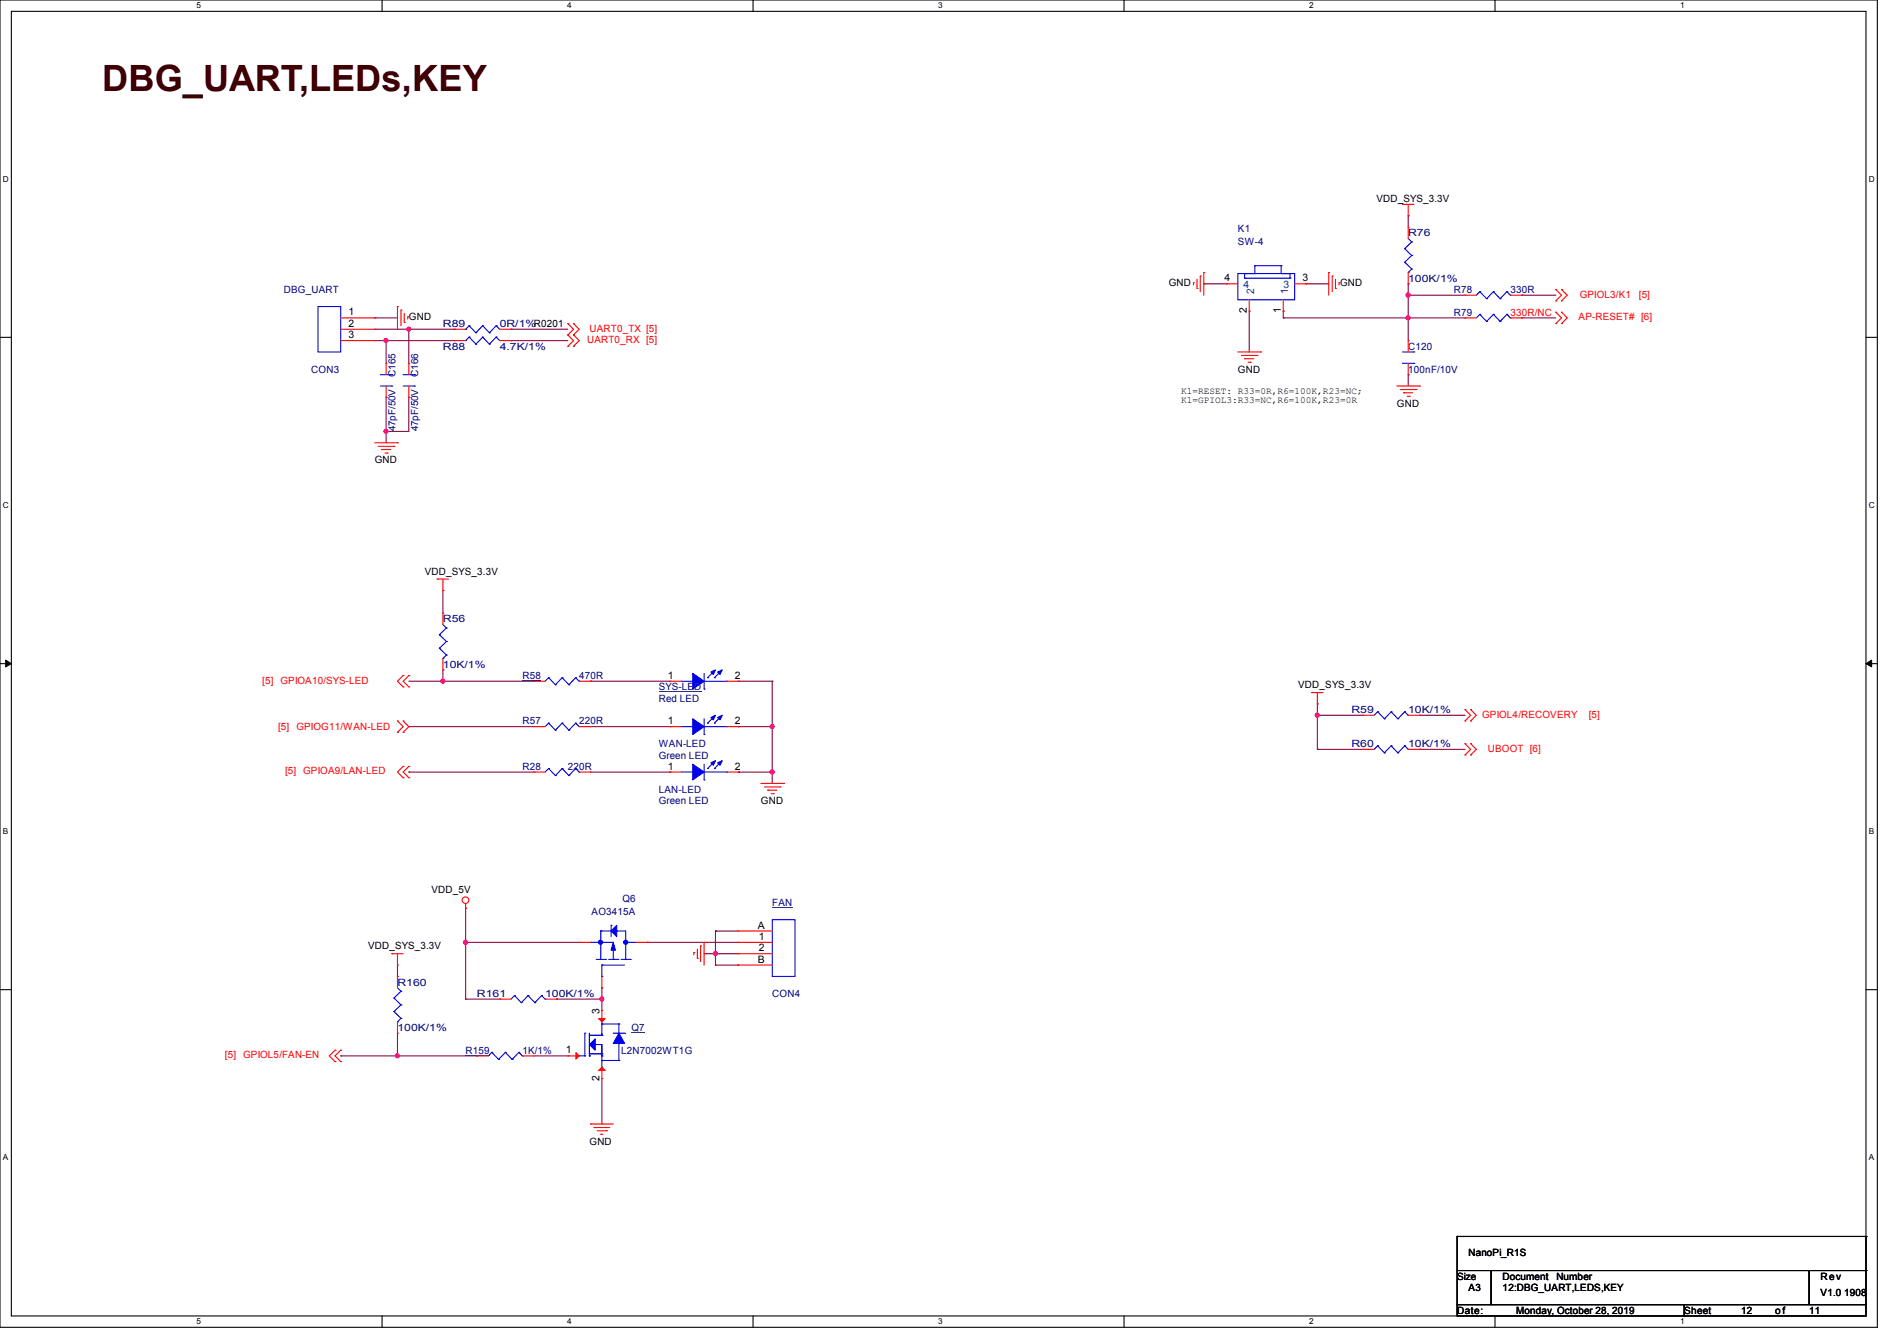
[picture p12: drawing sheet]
<svg xmlns="http://www.w3.org/2000/svg" width="297mm" height="210mm" viewBox="0 0 297 210" stroke-linecap="round" stroke-linejoin="round" font-family="sans-serif">
<path d="M0 0h293.9v207.9h-293.9zM1.8 1.8h290.3v204.3h-290.3z" fill="none" stroke="#000" stroke-width=".17"/>
<g fill="#fff">
<path d="M30.8 .2h.7v1.4h-.7z"/>
<path d="M30.8 206.2h.7v1.4h-.7z"/>
</g>
<path d="M59.8 0v1.8M59.8 206.1v1.8" fill="none" stroke="#000" stroke-width=".17"/>
<g fill="#fff">
<path d="M88.8 .2h.7v1.4h-.7z"/>
<path d="M88.8 206.2h.7v1.4h-.7z"/>
</g>
<path d="M117.9 0v1.8M117.9 206.1v1.8" fill="none" stroke="#000" stroke-width=".17"/>
<g fill="#fff">
<path d="M146.9 .2h.7v1.4h-.7z"/>
<path d="M146.9 206.2h.7v1.4h-.7z"/>
</g>
<path d="M176 0v1.8M176 206.1v1.8" fill="none" stroke="#000" stroke-width=".17"/>
<g fill="#fff">
<path d="M205 .2h.7v1.4h-.7z"/>
<path d="M205 206.2h.7v1.4h-.7z"/>
</g>
<path d="M234.1 0v1.8M234.1 206.1v1.8" fill="none" stroke="#000" stroke-width=".17"/>
<g fill="#fff">
<path d="M263.1 .2h.6v1.4h-.6z"/>
<path d="M263.1 206.2h.6v1.4h-.6z"/>
<path d="M.5 27.3h.9v1.4h-.9z"/>
<path d="M292.6 27.3h.9v1.4h-.9z"/>
<path d="M.5 78.4h.9v1.4h-.9z"/>
<path d="M292.6 78.4h.9v1.4h-.9z"/>
</g>
<path d="M0 52.8h1.8M292.1 52.8h1.8" fill="none" stroke="#000" stroke-width=".17"/>
<g fill="#fff">
<path d="M.5 129.5h.8v1.4h-.8z"/>
<path d="M292.6 129.5h.8v1.4h-.8z"/>
</g>
<path d="M0 103.9h1.8M292.1 103.9h1.8" fill="none" stroke="#000" stroke-width=".17"/>
<path d="M.9 103.4l.9 .5-.9 .5zM292.1 103.9l.9-.5v1z" fill="#000" stroke="#000" stroke-width=".16"/>
<g fill="#fff">
<path d="M.5 180.5h.8v1.4h-.8z"/>
<path d="M292.6 180.5h.8v1.4h-.8z"/>
</g>
<g fill="none" stroke="#000" stroke-width=".17">
<path d="M0 155h1.8M292.1 155h1.8M228.1 199h5.4v5.3h-5.4zM228.1 193.6h.1M228.1 193.6v5.4M228.1 193.6h64M233.5 199h49.8v5.3h-49.8zM283.3 199h8.8v5.3h-8.8zM292.1 193.6h.1M292.1 199h.1M292.1 193.6v5.4M228.1 204.3h35.6v1.8h-35.6z"/>
<path d="M263.7 204.3h28.4v1.8h-28.4z"/>
</g>
<g fill="none" stroke="#800040" stroke-width=".17">
<path d="M220.5 33.8h.1M220.5 33.8v1.8M58.7 49.8h.1M58.7 49.8h3.5M58.7 53.3h12.4M58.7 51.6h12.4M60.5 53.3h.1M60.5 53.3v3.6M64 51.6h.1M64 51.6v5.3M71.1 53.3h.1M71.1 51.6h.1"/>
<path d="M80 53.3h.1M80 51.6h.1M80 53.3h8.9M80 51.6h8.9M188.5 44.4h.1M188.5 44.4h3.5M195.6 48.7h.1M195.6 48.7v6.4M200.9 49.8h.1M200.9 48.7h.1M200.9 49.8h28.5M200.9 48.7v1.1"/>
<path d="M204.5 44.4h.1M204.5 44.4h3.5M220.5 46.2h.1M220.5 49.8h.1M220.5 44.4h.1M220.5 58.7h.1M220.5 44.4v8.9M220.5 58.7v1.8M220.5 46.2h8.9M238.3 46.2h.1M238.3 49.8h.1M238.3 49.8h5.3"/>
<path d="M238.3 46.2h5.3M60.5 62.2h.1M60.5 67.6h.1M60.5 62.2v7.1M64 62.2h.1M64 62.2v5.4h-3.5M69.3 92.5h.1M69.3 92.5v3.5M64 113.8h.1M64 106.7h19.6M64 113.8h19.6M69.3 104.9h.1"/>
<path d="M69.3 106.7h.1M69.3 104.9v1.8M83.6 106.7h.1M92.5 106.7h.1M92.5 106.7h12.4M92.5 113.8h12.4M104.9 113.8h.1M115.6 106.7h.1M115.6 113.8h.1M115.6 106.7h5.3M115.6 113.8h5.3M120.9 113.8h.1"/>
<path d="M120.9 106.7h.1M120.9 106.7v16M206.2 112h.1M206.2 110.2h.1M206.2 117.3h.1M206.2 112h7.2M206.2 117.3h7.2M206.2 110.2v7.1M222.2 112h.1M222.2 117.3h.1M222.2 112h7.2M222.2 117.3h7.2"/>
<path d="M64 120.9h.1M64 120.9h19.6M92.5 120.9h12.4M104.9 120.9h.1M115.6 120.9h.1M115.6 120.9h5.3M120.9 120.9h.1M62.2 152.9h.1M62.2 151.1v1.8M72.9 147.6h.1M72.9 142.2h.1M72.9 156.5h.1"/>
<path d="M72.9 147.6h17.8M72.9 142.2v14.3M72.9 156.5h5.3M87.1 156.5h.1M87.1 156.5h7.1M94.2 154.7h.1M94.2 156.5h.1M94.2 154.7v3.5M101.3 147.6h.1M101.3 147.6h14.3M110.2 149.4h.1M110.2 149.4h5.4"/>
<path d="M112 145.8h.1M112 149.4h.1M112 151.1h.1M112 145.8h3.6M112 145.8v5.3M112 151.1h3.6M53.3 165.4h.1M53.3 165.4h21.4M62.2 165.4h.1M62.2 161.8v3.6M74.7 165.4h.1M83.6 165.4h5.3"/>
<path d="M88.9 165.4h.1M94.2 176h.1M94.2 168.9v7.1"/>
</g>
<g fill="#f0f" stroke="#f0f" stroke-width=".17">
<circle cx="220.5" cy="49.8" r=".32"/>
<circle cx="220.5" cy="46.2" r=".32"/>
<circle cx="60.4" cy="67.5" r=".32"/>
<circle cx="69.3" cy="106.7" r=".32"/>
<circle cx="120.9" cy="120.9" r=".32"/>
<circle cx="120.9" cy="113.8" r=".32"/>
<circle cx="206.2" cy="112" r=".32"/>
<circle cx="72.9" cy="147.6" r=".32"/>
<circle cx="62.2" cy="165.3" r=".32"/>
<circle cx="94.2" cy="156.4" r=".32"/>
<circle cx="112" cy="149.3" r=".32"/>
<circle cx="60.4" cy="53.3" r=".32"/>
<circle cx="64" cy="51.5" r=".32"/>
</g>
<g fill="none" stroke="#f00" stroke-width=".17">
<path d="M219.6 32h.1M219.6 32h1.8M220.5 33.8h.1M220.5 35.6h.1M220.5 32v1.8M220.5 35.6v1.7M53.3 49.8h5.4M53.3 51.6h5.4M53.3 53.3h5.4M58.7 49.8h.1M58.7 51.6h.1M58.7 53.3h.1"/>
<path d="M60.5 56.9h.1M60.5 56.9v1.8M62.2 48h.1M62.2 48v3.6M62.8 48.6h.1M62.8 48.6v2.4M63.3 50.5h.1M63.3 49.1v1.4M63.8 49.6h.1M63.8 49.6v.4M64 56.9h.1M64 56.9v1.8"/>
<path d="M71.1 53.3h.1M71.1 51.6h.1M71.1 51.6h1.8M71.1 53.3h1.8M78.2 51.6h1.8M78.2 53.3h1.8M80 53.3h.1M80 51.6h.1M88.9 54.2h.1M88.9 52.5h.1M88.9 50.7h.1M88.9 52.5l.9 .8-.9 .9"/>
<path d="M88.9 50.7l.9 .9-.9 .9M89.8 54.2h.1M89.8 52.5h.1M89.8 50.7h.1M89.8 52.5l.9 .8-.9 .9M89.8 50.7l.9 .9-.9 .9M186.9 44.3h.1M186.9 44.3v.3M187.4 45.2h.1M187.4 43.7v1.5M187.9 43.2h.1M187.9 43.2v2.5"/>
<path d="M188.5 42.7h.1M188.5 42.7v3.5M192 44.4h.1M192 44.4h1.8M193.8 55.1h3.6M194.4 55.7h2.4M194.9 56.2h.1M194.9 56.2h1.4M195.4 56.7h.3M195.6 48.7h.1M195.6 46.9v1.8M195.7 56.7h.1"/>
<path d="M196.8 55.7h.1M197.4 55.1h.1M200.9 48.7h.1M200.9 46.9v1.8M202.7 44.4h1.8M204.5 44.4h.1M208 42.7h.1M208 42.7v3.5M208.6 43.2h.1M208.6 43.2v2.5M209.1 45.2h.1M209.1 43.7v1.5"/>
<path d="M209.6 44.3h.1M209.6 44.3v.3M220.5 44.4h.1M220.5 58.7h.1M220.5 53.3h.1M220.5 42.7v1.7M220.5 53.3v1.8M220.5 56.9v1.8M229.4 49.8h.1M229.4 46.2h.1M229.4 49.8h1.7M229.4 46.2h1.7"/>
<path d="M236.5 49.8h1.8M236.5 46.2h1.8M238.3 49.8h.1M238.3 46.2h.1M243.6 45.3h.1M243.6 47.1h.1M243.6 50.7h.1M243.6 48.9h.1M243.6 45.3l.9 .9-.9 .9M243.6 48.9l.9 .9-.9 .9M244.5 45.3h.1M244.5 47.1h.1"/>
<path d="M244.5 50.7h.1M244.5 48.9h.1M244.5 45.3l.9 .9-.9 .9M244.5 48.9l.9 .9-.9 .9M58.7 69.3h3.5M59.2 69.9h2.5M59.7 70.4h.1M59.7 70.4h1.5M60.3 71h.3M60.5 62.2h.1M60.5 60.5v1.7M60.6 71h.1"/>
<path d="M61.7 69.9h.1M62.2 69.3h.1M64 62.2h.1M64 60.5v1.7M218.7 60.5h3.5M219.2 61h2.5M219.8 61.5h.1M219.8 61.5h1.4M220.3 62.1h.3M220.6 62.1h.1M221.7 61h.1M222.2 60.5h.1"/>
<path d="M68.5 90.7h.1M68.5 90.7h1.7M69.3 92.5h.1M69.3 96h.1M69.3 90.7v1.8M69.3 96v1.8M62.2 114.7h.1M62.2 112.9h.1M62.2 112.9l.9 .9-.9 .9M63.1 112.9h.1M63.1 114.7h.1M63.1 107.6h.1"/>
<path d="M63.1 105.8h.1M63.1 112.9l.9 .9-.9 .9M63.1 105.8l-.9 .9 .9 .9M64 107.6h.1M64 105.8h.1M64 105.8l-.9 .9 .9 .9M69.3 104.9h.1M69.3 103.1v1.8M83.6 113.8h.1M83.6 106.7h.1M83.6 113.8h1.7M83.6 106.7h1.7"/>
<path d="M90.7 113.8h1.8M90.7 106.7h1.8M92.5 113.8h.1M92.5 106.7h.1M104.9 113.8h.1M104.9 106.7h.1M104.9 113.8h1.8M104.9 106.7h1.8M113.8 113.8h1.8M113.8 106.7h1.8M115.6 113.8h.1M115.6 106.7h.1"/>
<path d="M205.4 108.5h.1M205.4 108.5h1.7M206.2 110.2h.1M206.2 108.5v1.7M213.4 112h.1M213.4 117.3h.1M213.4 112h1.7M213.4 117.3h1.7M220.5 112h1.7M220.5 117.3h1.7M222.2 112h.1M222.2 117.3h.1"/>
<path d="M229.4 112.9h.1M229.4 111.1h.1M229.4 118.2h.1M229.4 116.5h.1M229.4 111.1l.9 .9-.9 .9M229.4 116.5l.9 .8-.9 .9M230.3 112.9h.1M230.3 111.1h.1M230.3 118.2h.1M230.3 116.5h.1M230.3 111.1l.8 .9-.8 .9M230.3 116.5l.8 .8-.8 .9"/>
<path d="M63.1 121.8h.1M63.1 120h.1M63.1 120l-.9 .9 .9 .9M64 121.8h.1M64 120h.1M64 120l-.9 .9 .9 .9M83.6 120.9h.1M83.6 120.9h1.7M90.7 120.9h1.8M92.5 120.9h.1M104.9 120.9h.1M104.9 120.9h1.8"/>
<path d="M113.8 120.9h1.8M115.6 120.9h.1M119.1 122.7h3.6M119.7 123.2h2.4M120.2 123.7h.1M120.2 123.7h1.4M120.7 124.3h.4M121.1 124.3h.1M122.1 123.2h.1M122.7 122.7h.1M61.3 149.4h.1M61.3 149.4h1.8"/>
<path d="M62.2 151.1h.1M62.2 152.9h.1M62.2 149.4v1.7M62.2 152.9v1.8M72.9 142.2h.1M72.9 141.5v.7M78.2 156.5h.1M78.2 156.5h1.8M85.3 156.5h1.8M87.1 156.5h.1M90.7 147.6h.1M90.7 147.6h1.8"/>
<path d="M94.2 158.2h.1M94.2 154.7h.1M94.2 152.9v1.8M94.2 158.2v1.8M99.6 147.6h1.7M101.3 147.6h.1M108.6 149.2h.1M108.6 149.2v.3M109.2 150.1h.1M109.2 148.6v1.5M109.7 148.1h.1M109.7 148.1v2.5"/>
<path d="M110.2 147.6h.1M110.2 147.6v3.5M115.6 145.8h.1M115.6 147.6h.1M115.6 149.4h.1M115.6 151.1h.1M115.6 149.4h5.3M115.6 147.6h5.3M115.6 145.8h5.3M115.6 151.1h5.3M52.5 166.2h.1M52.5 164.5h.1"/>
<path d="M52.5 164.5l-.9 .9 .9 .8M53.3 166.2h.1M53.3 164.5h.1M53.3 164.5l-.8 .9 .8 .8M62.2 161.8h.1M62.2 160v1.8M74.7 165.4h.1M74.7 165.4h1.8M81.8 165.4h1.8M83.6 165.4h.1M88.9 165.4h.1M88.9 165.4h1.8"/>
<path d="M92.5 176h.1M92.5 176h3.5M93 176.6h.1M93 176.6h2.5M93.5 177.1h1.5M94.1 177.6h.1M94.1 177.6h.3M94.2 168.9h.1M94.2 167.1v1.8M95 177.1h.1"/>
<circle cx="72.9" cy="141" r=".52"/>
</g>
<g fill="#00f" stroke="#00f" stroke-width=".17">
<path d="M92.3 163.6l.9-.9v1.8z"/>
<path d="M95.7 145.8l.9-.9v1.8z"/>
<path d="M96 147.6l.4 1.2h-.7z"/>
<path d="M96.9 161.8l.9 1.6h-1.8z" fill-rule="evenodd"/>
<path d="M108.5 119.7l1.7 1.2-1.7 1.2z" fill-rule="evenodd"/>
<path d="M112.4 119.5l.7-.4-.4 .7z" fill-rule="evenodd"/>
<path d="M111.3 119.5l.7-.4-.3 .7z" fill-rule="evenodd"/>
<path d="M108.5 112.6l1.7 1.2-1.7 1.2z" fill-rule="evenodd"/>
<path d="M112.4 112.4l.7-.4-.4 .7z" fill-rule="evenodd"/>
<path d="M111.3 112.4l.7-.4-.3 .7z" fill-rule="evenodd"/>
<path d="M108.5 105.5l1.7 1.2-1.7 1.2z" fill-rule="evenodd"/>
<path d="M112.4 105.2l.7-.3-.4 .7z" fill-rule="evenodd"/>
<path d="M111.3 105.2l.7-.3-.3 .7z" fill-rule="evenodd"/>
<circle cx="98" cy="147.6" r=".33"/>
<circle cx="94" cy="147.6" r=".33"/>
</g>
<g fill="none" stroke="#00f" stroke-width=".17">
<path d="M219.9 38.9h.1M219.9 38.9l1.1 1.1M220.5 37.3l.5 .6M221 37.9h.1M221 37.9l-1.1 1M49.8 48h3.5v7.1h-3.5zM59.6 58.7h1.7M61.3 58.7h.1M63.1 58.7h1.8M64.9 58.7h.1M72.9 53.3h.1M72.9 51.6h.1"/>
<path d="M73.4 52.8h.1M73.4 51h.1M73.4 52.8l1.1 1.1M73.4 52.8l-.5 .5M73.4 51l1.1 1.1M73.4 51l-.5 .6M74.5 53.9h.1M74.5 52.1h.1M75.6 52.8h.1M75.6 51h.1M75.6 52.8l1 1.1M75.6 52.8l-1.1 1.1"/>
<path d="M75.6 51l1 1.1M75.6 51l-1.1 1.1M76.6 53.9h.1M76.6 52.1h.1M77.7 52.8h.1M77.7 51h.1M77.7 52.8l.5 .5M77.7 52.8l-1.1 1.1M77.7 51l.5 .6M77.7 51l-1.1 1.1M193.8 42.8h8.9v4.1h-8.9zM194.9 43.6h.1"/>
<path d="M194.9 42.8h.1M194.9 43.6h7.1M194.9 42.8v.8M194.9 42.8h1.6M196.5 42.8h.1M196.5 41.6h.1M196.5 41.6v1.2M196.5 41.6h4.1M200.6 41.6h.1M200.6 42.8h.1M200.6 42.8h1.4M200.6 41.6v1.2"/>
<path d="M202 42.8h.1M202 43.6h.1M202 42.8v.8M219.6 56.9h1.8M219.6 55.1h1.8M219.9 41.1h.1M219.9 41.1l1.1 1M220.5 42.7h.1M221 40h.1M221 42.1h.1M221 40l-1.1 1.1M221 42.1l-.5 .6"/>
<path d="M221.4 56.9h.1M221.4 55.1h.1M231.7 49.2h.1M231.7 45.7h.1M231.7 49.2l-.6 .6M231.7 49.2l1 1.1M231.7 45.7l-.6 .5M231.7 45.7l1 1.1M232.7 50.3h.1M232.7 46.8h.1M233.8 49.2h.1M233.8 45.7h.1"/>
<path d="M233.8 49.2l-1.1 1.1M233.8 49.2l1.1 1.1M233.8 45.7l-1.1 1.1M233.8 45.7l1.1 1.1M234.9 50.3h.1M234.9 46.8h.1M235.9 49.2h.1M235.9 45.7h.1M235.9 49.2l-1 1.1M235.9 49.2l.6 .6M235.9 45.7l-1 1.1M235.9 45.7l.6 .5"/>
<path d="M236.5 49.8h.1M236.5 46.2h.1M59.6 60.5h1.7M61.3 60.5h.1M63.1 60.5h1.8M64.9 60.5h.1M68.8 99.4h.1M68.8 99.4l1.1 1.1M69.3 97.8l.6 .5M69.9 98.3h.1M69.9 98.3l-1.1 1.1M68.8 101.5h.1"/>
<path d="M68.8 101.5l1.1 1.1M69.3 103.1h.1M69.9 100.5h.1M69.9 102.6h.1M69.9 100.5l-1.1 1M69.9 102.6l-.6 .5M85.9 113.2h.1M85.9 106.1h.1M85.9 113.2l-.6 .6M85.9 113.2l1.1 1.1M85.9 106.1l-.6 .6M85.9 106.1l1.1 1.1"/>
<path d="M87 114.3h.1M87 107.2h.1M88 113.2h.1M88 106.1h.1M88 113.2l-1 1.1M88 113.2l1.1 1.1M88 106.1l-1 1.1M88 106.1l1.1 1.1M89.1 114.3h.1M89.1 107.2h.1M90.1 113.2h.1M90.1 106.1h.1"/>
<path d="M90.1 113.2l-1 1.1M90.1 113.2l.6 .6M90.1 106.1l-1 1.1M90.1 106.1l.6 .6M90.7 113.8h.1M90.7 106.7h.1M106.7 113.8h1.8M106.7 106.7h1.8M108.5 113.8h.1M108.5 106.7h.1M110.2 115h.1M110.2 107.9h.1"/>
<path d="M110.2 105.5v2.4M110.2 112.6v2.4M110.2 119.7v2.4M110.2 113.8h3.6M110.2 106.7h3.6M110.8 113.2h.1M110.8 106.1h.1M111.8 113.2h.1M111.8 106.1h.1M111.8 119.3l-1 1.1M111.8 112.2l-1 1M111.8 105.1l-1 1"/>
<path d="M112.9 119.3l-1.1 1.1M112.9 112.2l-1.1 1M112.9 105.1l-1.1 1M113.8 113.8h.1M113.8 106.7h.1M215.7 111.5h.1M215.7 116.8h.1M215.7 111.5l-.6 .5M215.7 111.5l1 1.1M215.7 116.8l-.6 .5M215.7 116.8l1 1.1M216.7 112.6h.1"/>
<path d="M216.7 117.9h.1M217.8 111.5h.1M217.8 116.8h.1M217.8 111.5l-1.1 1.1M217.8 111.5l1.1 1.1M217.8 116.8l-1.1 1.1M217.8 116.8l1.1 1.1M218.9 112.6h.1M218.9 117.9h.1M219.9 111.5h.1M219.9 116.8h.1M219.9 111.5l-1 1.1"/>
<path d="M219.9 111.5l.6 .5M219.9 116.8l-1 1.1M219.9 116.8l.6 .5M220.5 112h.1M220.5 117.3h.1M85.9 120.4h.1M85.9 120.4l-.6 .5M85.9 120.4l1.1 1.1M87 121.5h.1M88 120.4h.1M88 120.4l-1 1.1M88 120.4l1.1 1.1"/>
<path d="M89.1 121.5h.1M90.1 120.4h.1M90.1 120.4l-1 1.1M90.1 120.4l.6 .5M90.7 120.9h.1M106.7 120.9h1.8M108.5 120.9h.1M110.2 122.1h.1M110.2 120.9h3.6M110.8 120.4h.1M111.8 120.4h.1M113.8 120.9h.1"/>
<path d="M61.7 156.3h.1M61.7 158.4h.1M61.7 156.3l1.1 1.1M61.7 158.4l1.1 1.1M62.2 154.7l.6 .5M62.8 155.2h.1M62.8 157.4h.1M62.8 159.5h.1M62.8 155.2l-1.1 1.1M62.8 157.4l-1.1 1M62.8 159.5l-.6 .5M80.6 155.9h.1"/>
<path d="M80.6 155.9l-.6 .6M80.6 155.9l1 1.1M81.6 157h.1M82.7 155.9h.1M82.7 155.9l-1.1 1.1M82.7 155.9l1 1.1M83.7 157h.1M84.8 155.9h.1M84.8 155.9l-1.1 1.1M84.8 155.9l.5 .6M85.3 156.5h.1M92.5 147.6h.1"/>
<path d="M92.5 147.6h3.5M93.3 150.2h1.5M94.1 145.8h.1M94.1 145.8v4.4M94.1 145.8h1.6M94.2 151.1h.1M94.2 152.9h.1M94.2 151.1v1.8M94.2 151.1h3.6M94.8 150.2h.1M95.3 150.2h1.4M95.7 144.9h.1"/>
<path d="M95.7 144.9v1.8M96 150.2h.1M96 148.5v1.7M96.6 145.8h.1M96.6 145.8h1.4v4.4M96.7 150.2h.1M97.2 150.2h1.5M98 150.2h.1M98 147.6h.1M98 147.6h1.6M98.7 150.2h.1M120.9 144h3.6v8.9h-3.6z"/>
<path d="M62.2 160h.1M77 164.8h.1M77 164.8l-.5 .6M77 164.8l1.1 1.1M78.1 165.9h.1M79.1 164.8h.1M79.1 164.8l-1 1.1M79.1 164.8l1.1 1.1M80.2 165.9h.1M81.2 164.8h.1M81.2 164.8l-1 1.1M81.2 164.8l.6 .6"/>
<path d="M81.8 165.4h.1M90.7 165.4h.9M91.6 165.4h.1M91.6 161.8h.1M91.6 161.8v3.6M92.3 165.4h.1M92.3 162.1h.1M92.3 161.8v3.6M92.3 162.1h1.9M92.3 165h1.9M92.5 162.1h.1M93.2 163.6h.1"/>
<path d="M93.2 163.6h1v3.5M94.1 165h.1M94.2 162.1h.1M94.2 165.4h.1M94.2 165h.1M94.2 167.1h.1M94.2 160.4h.1M94.2 166.1h.1M94.2 160v2.1M94.2 160.4h2.7M94.2 166.1h2.7M96 161.8h1.8"/>
<path d="M96.9 160.4h.1M96.9 166.1h.1M96.9 160.4v1.4M96.9 163.4v2.7M97.8 161.8h.1"/>
</g>
<path d="M81.8 106.6h2.9M103.1 108.4h6.7M120.9 142.1h3.2M72.9 165.2h3.8M98.8 161.7h2.2" fill="none" stroke="#000080" stroke-width=".16"/>
<g fill="#f00" stroke="#f00" stroke-width=".17">
<path d="M90.2 164.8l.5 .6-.5 .5z"/>
<path d="M93.7 159.5h1l-.5 .5z"/>
<path d="M93.7 167.6l.5-.5 .5 .5z"/>
</g>
<text font-size="5.7" fill="#400000" x="16" y="14.2">DBG_UART,LEDs,KEY</text>
<g font-size="1.6">
<text x="215.5" y="31.7">VDD_SYS_3.3V</text>
<text x="183" y="44.8">GND</text>
<text x="191.7" y="44.1">4</text>
<text x="203.9" y="44.1">3</text>
<text x="209.8" y="44.8">GND</text>
<text x="54.6" y="49.4">1</text>
<text x="54.6" y="51.2">2</text>
<text x="54.6" y="53">3</text>
<text x="64" y="50.2">GND</text>
<text x="195.2" y="49.1" transform="rotate(-90 195.2 49.1)">2</text>
<text x="200.6" y="49.1" transform="rotate(-90 200.6 49.1)">1</text>
<text x="193.8" y="58.3">GND</text>
<text x="218.7" y="63.7">GND</text>
<text x="58.7" y="72.6">GND</text>
<text x="66.5" y="90">VDD_SYS_3.3V</text>
<text x="104.6" y="106.3">1</text>
<text x="115" y="106.3">2</text>
<text x="203.3" y="107.8">VDD_SYS_3.3V</text>
<text x="104.6" y="113.4">1</text>
<text x="115" y="113.4">2</text>
<text x="104.6" y="120.5">1</text>
<text x="115" y="120.5">2</text>
<text x="119.1" y="125.9">GND</text>
<text x="67.6" y="139.8">VDD_5V</text>
<text x="57.6" y="148.7">VDD_SYS_3.3V</text>
<text x="118.6" y="145.4">A</text>
<text x="118.8" y="147.2">1</text>
<text x="118.8" y="149">2</text>
<text x="118.6" y="150.7">B</text>
<text x="93.9" y="158.8" transform="rotate(-90 93.9 158.8)">3</text>
<text x="88.6" y="165">1</text>
<text x="93.9" y="169.2" transform="rotate(-90 93.9 169.2)">2</text>
<text x="92.3" y="179.2">GND</text>
<text x="229.9" y="196.7">NanoPi_R1S</text>
<text x="228.1" y="200.4">Size</text>
<text x="229.9" y="202.2">A3</text>
<text x="235.2" y="200.4">Document</text>
<text x="235.3" y="202.2">12:DBG_UART,LEDS,KEY</text>
<text x="243.7" y="200.4">Number</text>
<text x="285" y="200.4">Rev</text>
<text x="285" y="202.9">V1.0 1908</text>
<text x="228.1" y="205.7">Date:</text>
<text x="237.4" y="205.7">Monday, October 28, 2019</text>
<text x="263.7" y="205.7">Sheet</text>
<text x="272.6" y="205.7">12</text>
<text x="277.9" y="205.7">o f</text>
<text x="283.3" y="205.7">11</text>
</g>
<g font-size="1.6" fill="#000080">
<text x="193.8" y="36.3">K1</text>
<text x="193.8" y="38.4">SW-4</text>
<text x="220.5" y="37">R76</text>
<text x="44.5" y="45.9">DBG_UART</text>
<text x="220.5" y="44.1">100K/1%</text>
<text x="227.6" y="45.9">R78</text>
<text x="236.5" y="45.9">330R</text>
<text x="69.3" y="51.2">R89</text>
<text x="78.2" y="51.2">0R/1%R0201</text>
<text x="227.6" y="49.4">R79</text>
<text x="48.7" y="58.3">CON3</text>
<text x="69.3" y="54.8">R88</text>
<text x="78.2" y="54.8">4.7K/1%</text>
<text x="220.5" y="54.8">C120</text>
<text x="220.5" y="58.3">100nF/10V</text>
<text x="69.3" y="97.5">R56</text>
<text x="69.3" y="104.6">10K/1%</text>
<text x="81.8" y="106.3">R58</text>
<text x="90.7" y="106.3">470R</text>
<text x="81.8" y="113.5">R57</text>
<text x="90.7" y="113.5">220R</text>
<text x="103.1" y="108.1">SYS-LED</text>
<text x="103.1" y="109.9">Red LED</text>
<text x="211.6" y="111.7">R59</text>
<text x="220.5" y="111.7">10K/1%</text>
<text x="103.1" y="117">WAN-LED</text>
<text x="103.1" y="118.8">Green LED</text>
<text x="211.6" y="117">R60</text>
<text x="220.5" y="117">10K/1%</text>
<text x="81.8" y="120.6">R28</text>
<text x="88.9" y="120.6">220R</text>
<text x="103.1" y="124.1">LAN-LED</text>
<text x="103.1" y="125.9">Green LED</text>
<text x="92.6" y="143.3">AO3415A</text>
<text x="97.5" y="141.2">Q6</text>
<text x="120.9" y="141.9">FAN</text>
<text x="62.2" y="154.3">R160</text>
<text x="62.2" y="161.5">100K/1%</text>
<text x="74.7" y="156.1">R161</text>
<text x="85.3" y="156.1">100K/1%</text>
<text x="98.9" y="161.5">Q7</text>
<text x="120.9" y="156.1">CON4</text>
<text x="72.9" y="165">R159</text>
<text x="81.8" y="165">1K/1%</text>
<text x="97.2" y="165">L2N7002WT1G</text>
</g>
<g font-size="1.6" fill="#004080">
<text x="194.7" y="45.2">4</text>
<text x="196.4" y="46.1" transform="rotate(-90 196.4 46.1)">2</text>
<text x="200.9" y="45.2">3</text>
<text x="201.7" y="46.1" transform="rotate(-90 201.7 46.1)">1</text>
</g>
<g font-size="1.6" fill="#f00">
<text x="247.3" y="46.6">GPIOL3/K1</text>
<text x="256.6" y="46.6">[5]</text>
<text x="91.9" y="53.7">UART0_RX [5]</text>
<text x="92.3" y="51.9">UART0_TX [5]</text>
<text x="236.5" y="49.4">330R/NC</text>
<text x="247.2" y="50.2">AP-RESET# [6]</text>
<text x="41.1" y="107.1">[5]</text>
<text x="43.9" y="107.1">GPIOA10/SYS-LED</text>
<text x="232" y="112.4">GPIOL4/RECOVERY</text>
<text x="248.8" y="112.4">[5]</text>
<text x="43.6" y="114.3">[5]</text>
<text x="46.4" y="114.3">GPIOG11/WAN-LED</text>
<text x="232.9" y="117.7">UBOOT [6]</text>
<text x="44.6" y="121.3">[5]</text>
<text x="47.5" y="121.3">GPIOA9/LAN-LED</text>
<text x="35.2" y="165.7">[5]</text>
<text x="38.1" y="165.7">GPIOL5/FAN-EN</text>
</g>
<g font-size="1.5" fill="#000080">
<text x="61.9" y="59" transform="rotate(-90 61.9 59)">C165</text>
<text x="65.5" y="59" transform="rotate(-90 65.5 59)">C166</text>
<text x="61.9" y="67.6" transform="rotate(-90 61.9 67.6)">47pF/50V</text>
<text x="65.5" y="67.6" transform="rotate(-90 65.5 67.6)">47pF/50V</text>
</g>
<g font-size="1.5">
<text x="184.9" y="61.7">K1=RESET: R33=0R,R6=100K,R23=NC;</text>
<text x="184.9" y="63.2">K1=GPIOL3:R33=NC,R6=100K,R23=0R</text>
</g>
<g font-size="1.3">
<text x="30.8" y="1.3">5</text>
<text x="88.8" y="1.3">4</text>
<text x="146.9" y="1.3">3</text>
<text x="205" y="1.3">2</text>
<text x="263.1" y="1.3">1</text>
<text x=".5" y="28.4">D</text>
<text x="292.6" y="28.4">D</text>
<text x=".5" y="79.5">C</text>
<text x="292.6" y="79.5">C</text>
<text x=".5" y="130.6">B</text>
<text x="292.6" y="130.6">B</text>
<text x=".5" y="181.7">A</text>
<text x="292.6" y="181.7">A</text>
<text x="30.8" y="207.4">5</text>
<text x="88.8" y="207.4">4</text>
<text x="146.9" y="207.4">3</text>
<text x="205" y="207.4">2</text>
<text x="263.1" y="207.4">1</text>
</g>
</svg>
